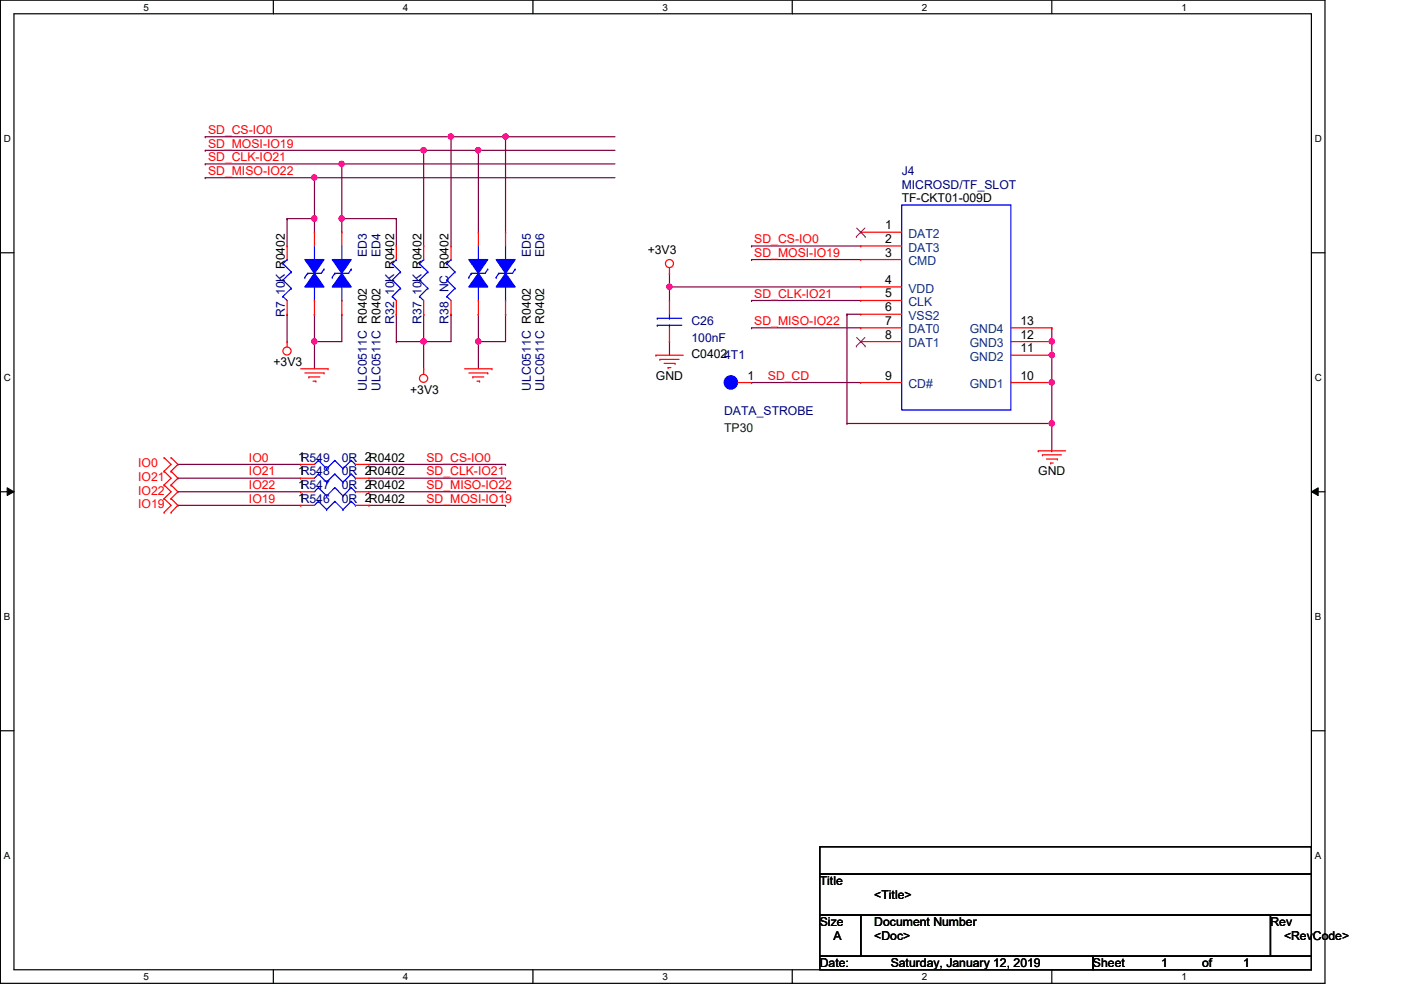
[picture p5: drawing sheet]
<svg xmlns="http://www.w3.org/2000/svg" width="297mm" height="210mm" viewBox="0 0 297 210" stroke-linecap="round" stroke-linejoin="round" font-family="sans-serif">
<path d="M.1 0h280.8v208.5h-280.8zM3 2.9h275v202.7h-275z" fill="none" stroke="#000" stroke-width=".25"/>
<g fill="#fff">
<path d="M30.4 .3h1.2v2.4h-1.2z"/>
<path d="M30.4 205.9h1.2v2.3h-1.2z"/>
</g>
<path d="M58 0v2.9M58 205.6v2.9" fill="none" stroke="#000" stroke-width=".25"/>
<g fill="#fff">
<path d="M85.4 .3h1.2v2.4h-1.2z"/>
<path d="M85.4 205.9h1.2v2.3h-1.2z"/>
</g>
<path d="M113 0v2.9M113 205.6v2.9" fill="none" stroke="#000" stroke-width=".25"/>
<g fill="#fff">
<path d="M140.5 .3h1.1v2.4h-1.1z"/>
<path d="M140.5 205.9h1.1v2.3h-1.1z"/>
</g>
<path d="M168 0v2.9M168 205.6v2.9" fill="none" stroke="#000" stroke-width=".25"/>
<g fill="#fff">
<path d="M195.4 .3h1.2v2.4h-1.2z"/>
<path d="M195.4 205.9h1.2v2.3h-1.2z"/>
</g>
<path d="M223 0v2.9M223 205.6v2.9" fill="none" stroke="#000" stroke-width=".25"/>
<g fill="#fff">
<path d="M250.5 .3h1.1v2.4h-1.1z"/>
<path d="M250.5 205.9h1.1v2.3h-1.1z"/>
<path d="M.8 28.2h1.5v2.4h-1.5z"/>
<path d="M278.8 28.2h1.4v2.4h-1.4z"/>
<path d="M.8 78.9h1.5v2.3h-1.5z"/>
<path d="M278.8 78.9h1.4v2.3h-1.4z"/>
</g>
<path d="M.1 53.6h2.9M278 53.6h2.9" fill="none" stroke="#000" stroke-width=".25"/>
<g fill="#fff">
<path d="M.8 129.6h1.4v2.3h-1.4z"/>
<path d="M278.8 129.6h1.3v2.3h-1.3z"/>
</g>
<path d="M.1 104.3h2.9M278 104.3h2.9" fill="none" stroke="#000" stroke-width=".25"/>
<path d="M1.5 103.4l1.5 .9-1.5 .8zM278 104.3l1.5-.9v1.7z" fill="#000"/>
<path d="M1.5 103.4l1.5 .9-1.5 .8zM278 104.3l1.5-.9v1.7z" fill="none" stroke="#000" stroke-width=".21"/>
<g fill="#fff">
<path d="M.8 180.3h1.4v2.3h-1.4z"/>
<path d="M278.8 180.3h1.3v2.3h-1.3z"/>
</g>
<path d="M.1 154.9h2.9M278 154.9h2.9" fill="none" stroke="#000" stroke-width=".25"/>
<g fill="none" stroke="#7f003f" stroke-width=".25">
<path d="M66.7 37.7h.1M66.7 37.7v8.7h-5.8M72.5 34.8h.1M72.5 34.8v11.6M89.8 31.9h.1M89.8 31.9v20.3M95.6 29h.1M95.6 29v23.2M60.9 46.4h.1M60.9 46.4v5.8M72.5 46.4h.1M72.5 46.4h11.5"/>
<path d="M84 46.4h.1M84 46.4v5.8M60.9 66.6h.1M60.9 66.6v5.8M66.7 66.6h.1M66.7 66.6v5.8M84 66.6h.1M84 66.6v5.8M89.8 72.4h.1M89.8 72.4v5.8M95.6 66.6h.1M95.6 66.6v5.8h-5.8"/>
<path d="M101.4 66.6h.1M101.4 66.6v5.8"/>
</g>
<circle cx="89.8" cy="72.4" r=".56" fill="#f0f"/>
<circle cx="89.8" cy="72.4" r=".56" fill="none" stroke="#f0f" stroke-width=".25"/>
<path d="M89.8 31.9h.1M89.8 31.9h11.6M101.4 31.9h.1M101.4 31.9v17.3M107.2 29h.1M107.2 29v20.2" fill="none" stroke="#7f003f" stroke-width=".25"/>
<circle cx="107.2" cy="29" r=".56" fill="#f0f"/>
<circle cx="107.2" cy="29" r=".56" fill="none" stroke="#f0f" stroke-width=".25"/>
<path d="M95.6 29h.1M95.6 29h11.6M101.4 72.4h.1M101.4 72.4v5.8" fill="none" stroke="#7f003f" stroke-width=".25"/>
<circle cx="101.4" cy="72.4" r=".56" fill="#f0f"/>
<circle cx="101.4" cy="72.4" r=".56" fill="none" stroke="#f0f" stroke-width=".25"/>
<path d="M66.7 72.4h.1M66.7 72.4v5.8" fill="none" stroke="#7f003f" stroke-width=".25"/>
<circle cx="66.6" cy="72.4" r=".56" fill="#f0f"/>
<circle cx="66.6" cy="72.4" r=".56" fill="none" stroke="#f0f" stroke-width=".25"/>
<path d="M101.4 31.9h.1M101.4 31.9h29M107.2 29h.1M107.2 29h23.2M66.7 72.4h.1M72.5 66.6h.1M72.5 66.6v5.8h-5.8M101.4 72.4h.1M107.2 66.6h.1M107.2 66.6v5.8h-5.8" fill="none" stroke="#7f003f" stroke-width=".25"/>
<circle cx="101.4" cy="31.9" r=".56" fill="#f0f"/>
<circle cx="101.4" cy="31.9" r=".56" fill="none" stroke="#f0f" stroke-width=".25"/>
<path d="M72.5 34.8h.1M72.5 34.8h57.9" fill="none" stroke="#7f003f" stroke-width=".25"/>
<circle cx="72.4" cy="34.8" r=".56" fill="#f0f"/>
<circle cx="72.4" cy="34.8" r=".56" fill="none" stroke="#f0f" stroke-width=".25"/>
<path d="M66.7 37.7h.1M66.7 37.7h63.7" fill="none" stroke="#7f003f" stroke-width=".25"/>
<circle cx="66.6" cy="37.6" r=".56" fill="#f0f"/>
<circle cx="66.6" cy="37.6" r=".56" fill="none" stroke="#f0f" stroke-width=".25"/>
<path d="M66.7 46.4h.1M66.7 46.4v2.8" fill="none" stroke="#7f003f" stroke-width=".25"/>
<circle cx="66.6" cy="46.3" r=".56" fill="#f0f"/>
<circle cx="66.6" cy="46.3" r=".56" fill="none" stroke="#f0f" stroke-width=".25"/>
<path d="M72.5 46.4h.1M72.5 46.4v2.8" fill="none" stroke="#7f003f" stroke-width=".25"/>
<circle cx="72.4" cy="46.3" r=".56" fill="#f0f"/>
<circle cx="72.4" cy="46.3" r=".56" fill="none" stroke="#f0f" stroke-width=".25"/>
<path d="M84 72.4h.1M89.8 66.6h.1M89.8 66.6v5.8h-5.8M141.9 60.8h.1M141.9 60.8h40.6" fill="none" stroke="#7f003f" stroke-width=".25"/>
<circle cx="141.9" cy="60.8" r=".56" fill="#f0f"/>
<circle cx="141.9" cy="60.8" r=".56" fill="none" stroke="#f0f" stroke-width=".25"/>
<path d="M141.9 58h.1M141.9 58v2.8M179.6 66.6h.1M179.6 66.6h2.9M179.6 66.6v23.2M159.3 81.1h.1M159.3 81.1h23.2M179.6 89.8h.1M223 81.1h.1M223 81.1v8.7h-43.4" fill="none" stroke="#7f003f" stroke-width=".25"/>
<circle cx="223" cy="89.8" r=".56" fill="#f0f"/>
<circle cx="223" cy="89.8" r=".56" fill="none" stroke="#f0f" stroke-width=".25"/>
<circle cx="223" cy="81.1" r=".56" fill="#f0f"/>
<circle cx="223" cy="81.1" r=".56" fill="none" stroke="#f0f" stroke-width=".25"/>
<path d="M223 69.5h.1M223 72.4h.1M223 69.5v5.8" fill="none" stroke="#7f003f" stroke-width=".25"/>
<circle cx="223" cy="72.4" r=".56" fill="#f0f"/>
<circle cx="223" cy="72.4" r=".56" fill="none" stroke="#f0f" stroke-width=".25"/>
<path d="M223 75.3h.1M223 75.3v5.8" fill="none" stroke="#7f003f" stroke-width=".25"/>
<circle cx="223" cy="75.3" r=".56" fill="#f0f"/>
<circle cx="223" cy="75.3" r=".56" fill="none" stroke="#f0f" stroke-width=".25"/>
<g fill="none" stroke="#7f003f" stroke-width=".25">
<path d="M43.5 29h.1M43.5 29h52.1M159.3 52.2h.1M159.3 55h.1M159.3 52.2h23.2M159.3 55h23.2M141.9 72.4h.1M141.9 60.8h.1M141.9 60.8v2.9M141.9 72.4v2.9M159.3 63.7h.1M159.3 69.5h.1"/>
<path d="M159.3 63.7h23.2M159.3 69.5h23.2M37.7 98.5h.1M37.7 98.5h26.1M78.2 98.5h29M107.2 98.5h.1M223 95.6h.1M223 89.8v5.8M37.7 101.4h.1M37.7 104.3h.1M37.7 107.1h.1M37.7 101.4h26.1"/>
<path d="M37.7 104.3h26.1M37.7 107.1h26.1M78.2 101.4h29M78.2 104.3h29M78.2 107.1h29M107.2 101.4h.1M107.2 104.3h.1M107.2 107.1h.1"/>
</g>
<circle cx="95.6" cy="29" r=".56" fill="#f0f"/>
<circle cx="95.6" cy="29" r=".56" fill="none" stroke="#f0f" stroke-width=".25"/>
<path d="M43.5 31.9h.1M43.5 31.9h46.3" fill="none" stroke="#7f003f" stroke-width=".25"/>
<circle cx="89.8" cy="31.9" r=".57" fill="#f0f"/>
<circle cx="89.8" cy="31.9" r=".57" fill="none" stroke="#f0f" stroke-width=".25"/>
<path d="M43.5 34.8h.1M43.5 37.7h.1M43.5 34.8h29M43.5 37.7h23.2" fill="none" stroke="#7f003f" stroke-width=".25"/>
<g fill="none" stroke="#f00" stroke-width=".25">
<path d="M141.9 58h.1M141.9 56.8v1.2M60.9 72.4h.1M60.9 72.4v1.2M63.8 78.2h5.8M64.6 79.1h4.1M65.5 79.9h.1M65.5 79.9h2.3M68.7 79.1h.1M69.6 78.2h.1M89.8 78.2h.1M89.8 78.2v1.2"/>
<path d="M98.5 78.2h5.8M99.4 79.1h4M100.2 79.9h.1M100.2 79.9h2.4M103.4 79.1h.1M104.3 78.2h.1M139.1 75.3h.1M139.1 75.3h5.8M139.9 76.2h.1M139.9 76.2h4.1M140.8 77h2.3M141.6 77.9h.1"/>
<path d="M141.6 77.9h.6M143.1 77h.1M34.8 97h.1M34.8 99.9h.1M34.8 97l1.5 1.5-1.5 1.4M34.8 99.9l1.5 1.5-1.5 1.4M36.3 99.9h.1M36.3 97h.1M36.3 97l1.4 1.5-1.4 1.4M36.3 99.9l1.4 1.5-1.4 1.4M66.4 80.8h.6M67 80.8h.1"/>
<path d="M101.1 80.8h.6M101.7 80.8h.1M220.1 95.6h.1M220.1 95.6h5.8M221 96.4h.1M221 96.4h4M221.9 97.3h2.3M222.8 98.2h.1M222.8 98.2h.5M224.2 97.3h.1M34.8 102.8h.1M34.8 105.7h.1"/>
<path d="M34.8 108.6h.1M34.8 102.8l1.5 1.5-1.5 1.4M34.8 105.7l1.5 1.4-1.5 1.5M36.3 102.8h.1M36.3 105.7h.1M36.3 108.6h.1M36.3 102.8l1.4 1.5-1.4 1.4M36.3 105.7l1.4 1.4-1.4 1.5"/>
<circle cx="141.9" cy="55.9" r=".85"/>
<circle cx="60.9" cy="74.4" r=".86"/>
<circle cx="89.8" cy="80.2" r=".86"/>
</g>
<path d="M173.8 179.5h104.2v5.8h-104.2zM173.8 185.3h104.2v8.7h-104.2zM173.8 194h8.7v8.7h-8.7zM182.5 194h86.9v8.7h-86.9zM269.4 194h8.6v8.7h-8.6zM173.8 202.7h57.9v2.9h-57.9zM231.7 202.7h46.3v2.9h-46.3z" fill="none" stroke="#000" stroke-width=".25"/>
<path d="M65.2 58h.1M65.2 58h2.9M66.7 55h.1M66.7 52.2v2.8M66.7 63.7h.1M66.7 60.8v2.9" fill="none" stroke="#00f" stroke-width=".25"/>
<path d="M64.6 55h4.1l-2 3z" fill-rule="evenodd" fill="#00f"/>
<path d="M64.6 55h4.1l-2 3zM64.6 58.8h.1M65.2 58l-.6 .8M68.7 57.1h.1M68.7 57.1l-.6 .9" fill="none" stroke="#00f" stroke-width=".25"/>
<path d="M66.7 58l2 2.8h-4.1z" fill-rule="evenodd" fill="#00f"/>
<path d="M66.7 58l2 2.8h-4.1zM71 58h.1M71 58h2.9M72.5 55h.1M72.5 52.2v2.8M191.2 43.5h23.1v43.4h-23.1zM72.5 63.7h.1M72.5 60.8v2.9" fill="none" stroke="#00f" stroke-width=".25"/>
<g fill="none" stroke="#f00" stroke-width=".25">
<path d="M66.7 49.2h.1M66.7 49.2v3M182.5 52.2h.1M182.5 55h.1M182.5 49.2h.1M182.5 52.2h8.7M182.5 55h8.7M182.5 49.2h8.7M66.7 66.6h.1M66.7 63.7v2.9M182.5 60.8h.1M182.5 63.7h.1"/>
<path d="M182.5 66.6h.1M182.5 69.5h.1M182.5 72.4h.1M182.5 60.8h8.7M182.5 63.7h8.7M182.5 66.6h8.7M182.5 69.5h8.7M182.5 72.4h8.7M214.3 69.5h8.7M214.3 72.4h8.7M214.3 75.3h8.7M223 75.3h.1"/>
<path d="M223 72.4h.1M223 69.5h.1M182.5 81.1h.1M182.5 81.1h8.7M214.3 81.1h8.7M223 81.1h.1"/>
</g>
<path d="M181.6 50.2h.1M181.6 48.3l1.8 1.9M183.4 48.3l-1.8 1.9M183.4 50.2h.1M181.6 73.4h.1M181.6 71.5l1.8 1.9M183.4 71.5l-1.8 1.9M183.4 73.4h.1" fill="none" stroke="#7f3f00" stroke-width=".21"/>
<path d="M70.4 55h4.1l-2 3z" fill-rule="evenodd" fill="#00f"/>
<path d="M70.4 55h4.1l-2 3zM70.4 58.8h.1M71 58l-.6 .8M74.5 57.1h.1M74.5 57.1l-.6 .9" fill="none" stroke="#00f" stroke-width=".25"/>
<path d="M72.5 58l2 2.8h-4.1z" fill-rule="evenodd" fill="#00f"/>
<path d="M72.5 58l2 2.8h-4.1zM99.9 58h.1M99.9 58h3M101.4 55h.1M101.4 52.2v2.8M101.4 63.7h.1M101.4 60.8v2.9" fill="none" stroke="#00f" stroke-width=".25"/>
<path d="M72.5 49.2h.1M72.5 49.2v3M72.5 66.6h.1M72.5 63.7v2.9" fill="none" stroke="#f00" stroke-width=".25"/>
<path d="M99.4 55h4l-2 3z" fill-rule="evenodd" fill="#00f"/>
<path d="M99.4 55h4l-2 3zM99.4 58.8h.1M99.9 58l-.5 .8M103.4 57.1h.1M103.4 57.1l-.5 .9" fill="none" stroke="#00f" stroke-width=".25"/>
<path d="M101.4 58l2 2.8h-4z" fill-rule="evenodd" fill="#00f"/>
<g fill="none" stroke="#00f" stroke-width=".25">
<path d="M60 59.4h.1M60 55.9h.1M60 59.4l1.8 1.7M60 55.9l1.8 1.8M60.9 55h.1M60.9 55l-.9 .9M61.8 57.7h.1M61.8 57.7l-1.8 1.7M101.4 58l2 2.8h-4zM105.7 58h.1M105.7 58h3M107.2 55h.1"/>
<path d="M107.2 52.2v2.8M60 62.9h.1M60 62.9l.9 .8M61.8 61.1h.1M61.8 61.1l-1.8 1.8M107.2 63.7h.1M107.2 60.8v2.9"/>
</g>
<path d="M60.9 52.2h.1M60.9 52.2v2.8M101.4 49.2h.1M101.4 49.2v3M60.9 66.6h.1M60.9 63.7v2.9M101.4 66.6h.1M101.4 63.7v2.9" fill="none" stroke="#f00" stroke-width=".25"/>
<path d="M105.2 55h4l-2 3z" fill-rule="evenodd" fill="#00f"/>
<path d="M105.2 55h4l-2 3zM105.2 58.8h.1M105.7 58l-.5 .8M109.2 57.1h.1M109.2 57.1l-.5 .9" fill="none" stroke="#00f" stroke-width=".25"/>
<path d="M107.2 58l2 2.8h-4z" fill-rule="evenodd" fill="#00f"/>
<g fill="none" stroke="#00f" stroke-width=".25">
<path d="M83.2 59.4h.1M83.2 55.9h.1M83.2 59.4l1.7 1.7M83.2 55.9l1.7 1.8M84 55h.1M84 55l-.8 .9M84.9 57.7h.1M84.9 57.7l-1.7 1.7M88.9 59.4h.1M88.9 55.9h.1M88.9 59.4l1.8 1.7M88.9 55.9l1.8 1.8"/>
<path d="M89.8 55h.1M89.8 55l-.9 .9M90.7 57.7h.1M90.7 57.7l-1.8 1.7M107.2 58l2 2.8h-4zM83.2 62.9h.1M83.2 62.9l.8 .8M84.9 61.1h.1M84.9 61.1l-1.7 1.8M88.9 62.9h.1M88.9 62.9l.9 .8M90.7 61.1h.1"/>
<path d="M90.7 61.1l-1.8 1.8M67.5 103.4h.1M67.5 100.5h.1M67.5 103.4l-.8 .9M67.5 103.4l1.8 1.8M67.5 100.5l-.8 .9M67.5 100.5l1.8 1.7M69.3 105.2h.1M69.3 102.2h.1M71 103.4h.1M71 100.5h.1M71 103.4l-1.7 1.8"/>
<path d="M71 103.4l1.7 1.8M71 100.5l-1.7 1.7M71 100.5l1.7 1.7M72.7 105.2h.1M72.7 102.2h.1M74.5 103.4h.1M74.5 100.5h.1M74.5 103.4l-1.8 1.8M74.5 103.4l.8 .9M74.5 100.5l-1.8 1.7M74.5 100.5l.8 .9M75.3 104.3h.1"/>
<path d="M75.3 101.4h.1"/>
</g>
<g fill="none" stroke="#f00" stroke-width=".25">
<path d="M84 52.2h.1M84 52.2v2.8M89.8 52.2h.1M89.8 52.2v2.8M107.2 49.2h.1M107.2 49.2v3M84 66.6h.1M84 63.7v2.9M89.8 66.6h.1M89.8 63.7v2.9M107.2 66.6h.1M107.2 63.7v2.9"/>
<path d="M63.8 104.3h.1M63.8 101.4h.1M63.8 104.3h2.9M63.8 101.4h2.9M75.3 104.3h2.9M75.3 101.4h2.9M78.2 104.3h.1M78.2 101.4h.1"/>
</g>
<circle cx="155" cy="81.1" r="1.43" fill="#00f"/>
<g fill="none" stroke="#00f" stroke-width=".25">
<path d="M94.7 59.4h.1M94.7 55.9h.1M94.7 59.4l1.8 1.7M94.7 55.9l1.8 1.8M95.6 55h.1M95.6 55l-.9 .9M96.5 57.7h.1M96.5 57.7l-1.8 1.7M94.7 62.9h.1M94.7 62.9l.9 .8M96.5 61.1h.1M96.5 61.1l-1.8 1.8"/>
<path d="M139.4 67.5h.1M139.4 69h.1M139.4 67.5h5.2M139.4 69h5.2M141.9 69h.1M141.9 67.5h.1M141.9 66.6v.9M141.9 69v.5M67.5 97.6h.1M67.5 97.6l-.8 .9M67.5 97.6l1.8 1.8M69.3 99.4h.1"/>
<path d="M71 97.6h.1M71 97.6l-1.7 1.8M71 97.6l1.7 1.8M72.7 99.4h.1M74.5 97.6h.1M74.5 97.6l-1.8 1.8M74.5 97.6l.8 .9M75.3 98.5h.1M67.5 106.3h.1M67.5 106.3l-.8 .8M67.5 106.3l1.8 1.7M69.3 108h.1"/>
<path d="M71 106.3h.1M71 106.3l-1.7 1.7M71 106.3l1.7 1.7M72.7 108h.1M74.5 106.3h.1M74.5 106.3l-1.8 1.7M74.5 106.3l.8 .8M75.3 107.1h.1"/>
<circle cx="155" cy="81.1" r="1.43"/>
</g>
<g fill="none" stroke="#f00" stroke-width=".25">
<path d="M95.6 52.2h.1M95.6 52.2v2.8M95.6 66.6h.1M95.6 63.7v2.9M141.9 72.4h.1M141.9 63.7h.1M141.9 63.7v2.9M141.9 69.5v2.9M63.8 98.5h.1M63.8 98.5h2.9M75.3 98.5h2.9M78.2 98.5h.1"/>
<path d="M156.4 81.1h2.9M159.3 81.1h.1M63.8 107.1h.1M63.8 107.1h2.9M75.3 107.1h2.9M78.2 107.1h.1"/>
</g>
<circle cx="89.8" cy="72.4" r=".56" fill="#f0f"/>
<circle cx="89.8" cy="72.4" r=".56" fill="none" stroke="#f0f" stroke-width=".25"/>
<circle cx="107.2" cy="29" r=".56" fill="#f0f"/>
<circle cx="107.2" cy="29" r=".56" fill="none" stroke="#f0f" stroke-width=".25"/>
<circle cx="101.4" cy="72.4" r=".56" fill="#f0f"/>
<circle cx="101.4" cy="72.4" r=".56" fill="none" stroke="#f0f" stroke-width=".25"/>
<circle cx="66.6" cy="72.4" r=".56" fill="#f0f"/>
<circle cx="66.6" cy="72.4" r=".56" fill="none" stroke="#f0f" stroke-width=".25"/>
<circle cx="101.4" cy="31.9" r=".56" fill="#f0f"/>
<circle cx="101.4" cy="31.9" r=".56" fill="none" stroke="#f0f" stroke-width=".25"/>
<circle cx="72.4" cy="34.8" r=".56" fill="#f0f"/>
<circle cx="72.4" cy="34.8" r=".56" fill="none" stroke="#f0f" stroke-width=".25"/>
<circle cx="66.6" cy="37.6" r=".56" fill="#f0f"/>
<circle cx="66.6" cy="37.6" r=".56" fill="none" stroke="#f0f" stroke-width=".25"/>
<circle cx="66.6" cy="46.3" r=".56" fill="#f0f"/>
<circle cx="66.6" cy="46.3" r=".56" fill="none" stroke="#f0f" stroke-width=".25"/>
<circle cx="72.4" cy="46.3" r=".56" fill="#f0f"/>
<circle cx="72.4" cy="46.3" r=".56" fill="none" stroke="#f0f" stroke-width=".25"/>
<circle cx="141.9" cy="60.8" r=".56" fill="#f0f"/>
<circle cx="141.9" cy="60.8" r=".56" fill="none" stroke="#f0f" stroke-width=".25"/>
<circle cx="223" cy="89.8" r=".56" fill="#f0f"/>
<circle cx="223" cy="89.8" r=".56" fill="none" stroke="#f0f" stroke-width=".25"/>
<circle cx="223" cy="81.1" r=".56" fill="#f0f"/>
<circle cx="223" cy="81.1" r=".56" fill="none" stroke="#f0f" stroke-width=".25"/>
<circle cx="223" cy="72.4" r=".56" fill="#f0f"/>
<circle cx="223" cy="72.4" r=".56" fill="none" stroke="#f0f" stroke-width=".25"/>
<circle cx="223" cy="75.3" r=".56" fill="#f0f"/>
<circle cx="223" cy="75.3" r=".56" fill="none" stroke="#f0f" stroke-width=".25"/>
<circle cx="95.6" cy="29" r=".56" fill="#f0f"/>
<circle cx="95.6" cy="29" r=".56" fill="none" stroke="#f0f" stroke-width=".25"/>
<circle cx="89.8" cy="31.9" r=".57" fill="#f0f"/>
<circle cx="89.8" cy="31.9" r=".57" fill="none" stroke="#f0f" stroke-width=".25"/>
<g font-size="2.6" fill="#f00">
<text x="44.1" y="28.4">SD_CS-IO0</text>
<text x="44.1" y="31.3">SD_MOSI-IO19</text>
<text x="44.1" y="34.2">SD_CLK-IO21</text>
<text x="44.1" y="37.1">SD_MISO-IO22</text>
<text x="159.9" y="51.6">SD_CS-IO0</text>
<text x="159.9" y="54.4">SD_MOSI-IO19</text>
<text x="159.9" y="63.1">SD_CLK-IO21</text>
<text x="159.9" y="68.9">SD_MISO-IO22</text>
<text x="162.8" y="80.5">SD_CD</text>
<text x="29.3" y="99.1">IO0</text>
<text x="29.3" y="102">IO21</text>
<text x="52.8" y="100.8">IO21</text>
<text x="52.8" y="97.9">IO0</text>
<text x="90.4" y="97.9">SD_CS-IO0</text>
<text x="90.4" y="100.8">SD_CLK-IO21</text>
<text x="29.3" y="104.9">IO22</text>
<text x="29.3" y="107.7">IO19</text>
<text x="52.8" y="103.7">IO22</text>
<text x="52.8" y="106.6">IO19</text>
<text x="90.4" y="103.7">SD_MISO-IO22</text>
<text x="90.4" y="106.6">SD_MOSI-IO19</text>
</g>
<g font-size="2.6" fill="#00007f">
<text x="191.2" y="37.1">J4</text>
<text x="191.2" y="40">MICROSD/TF_SLOT</text>
<text x="77.8" y="54.5" transform="rotate(-90 77.8 54.5)">ED3</text>
<text x="80.6" y="54.5" transform="rotate(-90 80.6 54.5)">ED4</text>
<text x="112.5" y="54.5" transform="rotate(-90 112.5 54.5)">ED5</text>
<text x="115.4" y="54.5" transform="rotate(-90 115.4 54.5)">ED6</text>
<text x="95.1" y="62" transform="rotate(-90 95.1 62)">NC R0402</text>
<text x="60.4" y="67.2" transform="rotate(-90 60.4 67.2)">R7 10K R0402</text>
<text x="83.6" y="68.7" transform="rotate(-90 83.6 68.7)">R32 10K R0402</text>
<text x="89.4" y="68.7" transform="rotate(-90 89.4 68.7)">R37 10K R0402</text>
<text x="95.1" y="68.7" transform="rotate(-90 95.1 68.7)">R38</text>
<text x="146.6" y="69">C26</text>
<text x="146.6" y="72.4">100nF</text>
<text x="77.8" y="82.8" transform="rotate(-90 77.8 82.8)">ULC0511C R0402</text>
<text x="80.6" y="82.8" transform="rotate(-90 80.6 82.8)">ULC0511C R0402</text>
<text x="112.5" y="82.8" transform="rotate(-90 112.5 82.8)">ULC0511C R0402</text>
<text x="115.4" y="82.8" transform="rotate(-90 115.4 82.8)">ULC0511C R0402</text>
<text x="153.5" y="88.1">DATA_STROBE</text>
<text x="72.5" y="100.8">0R 2R0402</text>
<text x="72.5" y="97.9">0R 2R0402</text>
<text x="72.5" y="103.7">0R 2R0402</text>
<text x="72.5" y="106.6">0R 2R0402</text>
</g>
<g font-size="2.6">
<text x="191.2" y="42.9">TF-CKT01-009D</text>
<text x="137.3" y="53.9">+3V3</text>
<text x="187.7" y="51.5">2</text>
<text x="187.7" y="48.6">1</text>
<text x="187.7" y="54.4">3</text>
<text x="187.7" y="60.2">4</text>
<text x="187.7" y="63.1">5</text>
<text x="187.7" y="66">6</text>
<text x="187.7" y="68.9">7</text>
<text x="187.7" y="71.8">8</text>
<text x="216.4" y="71.8">12</text>
<text x="216.4" y="68.9">13</text>
<text x="58" y="77.6">+3V3</text>
<text x="146.6" y="75.9">C04024T1</text>
<text x="216.4" y="74.7">11</text>
<text x="86.9" y="83.4">+3V3</text>
<text x="139.1" y="80.5">GND</text>
<text x="158.5" y="80.5">1</text>
<text x="187.7" y="80.5">9</text>
<text x="216.4" y="80.5">10</text>
<text x="63.2" y="100.8">1R548</text>
<text x="63.2" y="97.8">1R549</text>
<text x="220.1" y="100.8">GND</text>
<text x="63.2" y="103.6">1R547</text>
<text x="63.2" y="106.5">1R546</text>
<text x="173.8" y="187.7">Title</text>
<text x="185.4" y="190.6">&lt;Title&gt;</text>
<text x="173.8" y="196.3">Size</text>
<text x="185.4" y="196.3">Document Number</text>
<text x="269.4" y="196.3">Rev</text>
<text x="176.7" y="199.3">A</text>
<text x="185.4" y="199.3">&lt;Doc&gt;</text>
<text x="272.2" y="199.3">&lt;RevCode&gt;</text>
<text x="173.8" y="205.1">Date:</text>
<text x="188.8" y="205.1">Saturday, January 12, 2019</text>
<text x="231.7" y="205.1">Sheet</text>
<text x="246.2" y="205.1">1</text>
<text x="254.9" y="205.1">of</text>
<text x="263.6" y="205.1">1</text>
</g>
<g font-size="2.6" fill="#003f7f">
<text x="192.6" y="53.3">DAT3</text>
<text x="192.6" y="50.4">DAT2</text>
<text x="192.6" y="56.2">CMD</text>
<text x="192.6" y="62">VDD</text>
<text x="192.6" y="64.9">CLK</text>
<text x="192.6" y="67.8">VSS2</text>
<text x="192.6" y="70.7">DAT0</text>
<text x="205.6" y="70.7">GND4</text>
<text x="192.6" y="73.6">DAT1</text>
<text x="205.6" y="76.5">GND2</text>
<text x="205.6" y="73.6">GND3</text>
<text x="192.6" y="82.3">CD#</text>
<text x="205.6" y="82.3">GND1</text>
</g>
<text font-size="2.6" fill="#003f00" x="153.5" y="91.5">TP30</text>
<g font-size="2.1">
<text x="30.4" y="2.2">5</text>
<text x="85.4" y="2.2">4</text>
<text x="140.5" y="2.2">3</text>
<text x="195.4" y="2.2">2</text>
<text x="250.5" y="2.2">1</text>
<text x=".8" y="30.1">D</text>
<text x="278.8" y="30.1">D</text>
<text x=".8" y="80.8">C</text>
<text x="278.8" y="80.8">C</text>
<text x=".8" y="131.5">B</text>
<text x="278.8" y="131.5">B</text>
<text x=".8" y="182.2">A</text>
<text x="278.8" y="182.2">A</text>
<text x="30.4" y="207.8">5</text>
<text x="85.4" y="207.8">4</text>
<text x="140.5" y="207.8">3</text>
<text x="195.4" y="207.8">2</text>
<text x="250.5" y="207.8">1</text>
</g>
</svg>
